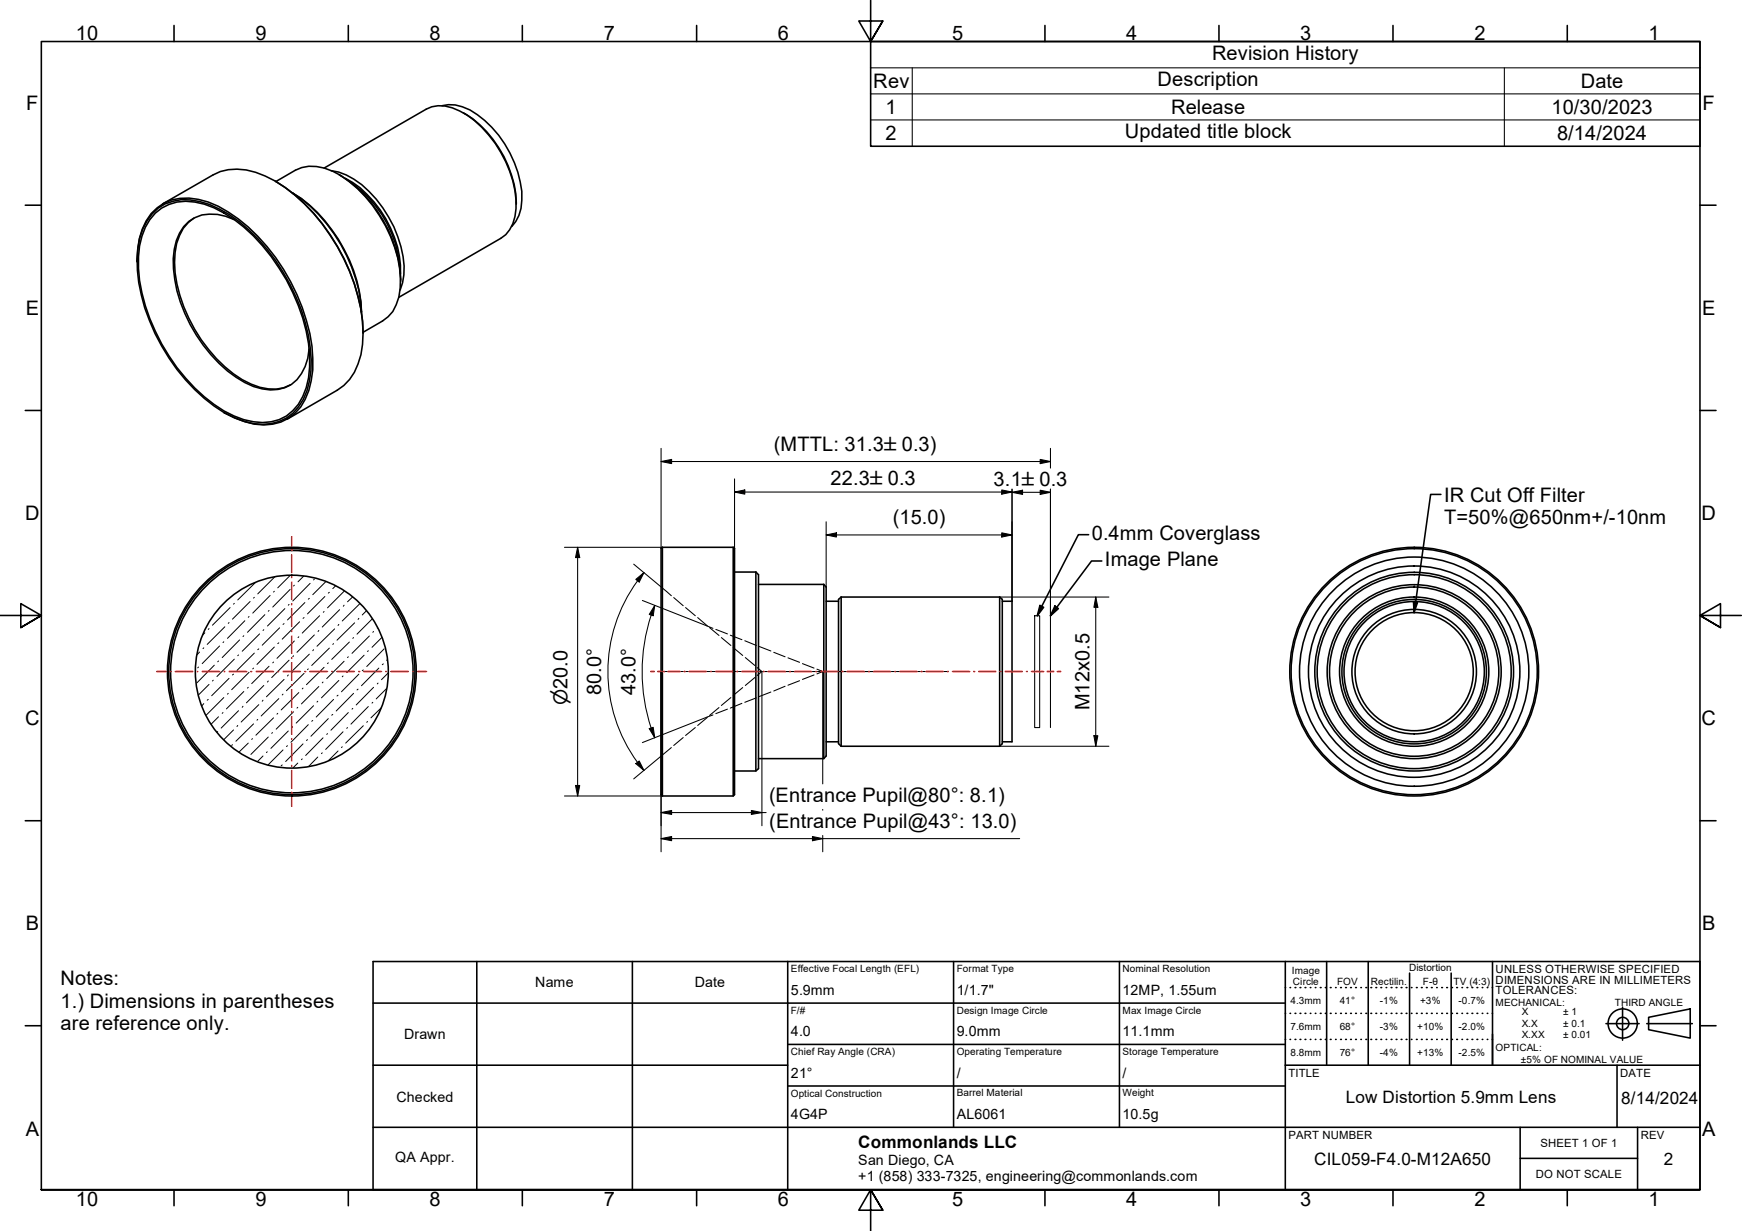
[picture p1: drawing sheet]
<svg xmlns="http://www.w3.org/2000/svg" width="420mm" height="297mm" viewBox="0 0 420 297" stroke-linecap="round" stroke-linejoin="round" font-family="sans-serif">
<!-- layer: Visible (ISO) -->
<g fill="none" stroke="#000" stroke-width=".38">
<path d="M106.6 25.5a9.6 9.6 0 0 1 8.5 2.2 27 27 0 0 1 10.8 18.5 10.8 10.8 0 0 1-2.5 8.5M111.8 27.2a27 27 0 0 1 12.7 22.1M36.7 51.6a11.2 11.2 0 0 1 11.4-3 29.3 29.3 0 0 1 14.1 9 47.6 47.6 0 0 1 12.9 29.1 16.6 16.6 0 0 1-4.4 13 11.8 11.8 0 0 1-11.9 1.9 32.5 32.5 0 0 1-14-9.9 47.2 47.2 0 0 1-11.7-26.4 20.4 20.4 0 0 1 2.4-12zM37.5 51.4a11.5 11.5 0 0 1 11.8-2.1 36 36 0 0 1 18 15.4 41.8 41.8 0 0 1 7.4 23.9 14.4 14.4 0 0 1-5.6 11.8 13.3 13.3 0 0 1-12.6 0 40.5 40.5 0 0 1-17.5-17.4 38.7 38.7 0 0 1-5.3-23.6 14.3 14.3 0 0 1 3.8-8zM39.2 49.2l12.2-7a13.7 13.7 0 0 1 12.5 .3 40.8 40.8 0 0 1 17.4 17 43.8 43.8 0 0 1 6.3 20.9 16.4 16.4 0 0 1-4.7 12.6l-1.6 1.2-12 6.9M46.7 52.6a12.1 12.1 0 0 0-4.6 10.7 36.4 36.4 0 0 0 16.3 28.3 13.5 13.5 0 0 0 10 2l1.6-.7M56.5 53a10.4 10.4 0 0 0-10.9 .4 13.1 13.1 0 0 0-3.8 11.5 36.5 36.5 0 0 0 15.2 26.1 13.2 13.2 0 0 0 11.8 2.5 9.1 9.1 0 0 0 5.4-7l.3-2.2M66.4 43.7l.1 .1M66.5 43.8l4.7-2.7a9.5 9.5 0 0 1 9.1 .2 31.2 31.2 0 0 1 13.9 15.7 24.7 24.7 0 0 1 2 14.7 8.4 8.4 0 0 1-3.9 5.8l-4.7 2.7M66.5 43.8a45 45 0 0 1 17.8 21.6 41.4 41.4 0 0 1 3.3 14.8M70.5 46.6a37.1 37.1 0 0 1 15.3 20.7l.8 2.7 .6 5.3M70.5 46.5a36.5 36.5 0 0 1 16.7 28.9"/>
<path d="M78.2 40.6l24.6-14.3a8.1 8.1 0 0 1 8.1 .5 25.7 25.7 0 0 1 11.1 12.2 22.1 22.1 0 0 1 2.2 13.2 7.7 7.7 0 0 1-3.4 5.3l-24.6 14.2M79.9 41.2a17.6 17.6 0 0 1 10.8 6.9 27.4 27.4 0 0 1 6.7 18.2l-.3 1.9-.6 1.8M81.8 42.1a31.6 31.6 0 0 1 14.3 20.7l.4 2.3 .1 2.8M83.3 43a25.7 25.7 0 0 1 10.9 12 23.3 23.3 0 0 1 2.4 11.1M85.5 44.7a27 27 0 0 1 10.8 18.7M33 63.2a18.4 18.4 0 0 1 3.4-11.7 11.1 11.1 0 0 1 11.5-3.4 29.8 29.8 0 0 1 14.3 8.9 49.1 49.1 0 0 1 13 26.6 21.3 21.3 0 0 1-2.7 14.6 11 11 0 0 1-11.1 4.1 24.4 24.4 0 0 1-7.4-2.7M87.6 80.2v.2M159.8 132.1l-.4 .2v59.5l.4 .3M159.8 132.1v60M159.8 132.1h17M176.8 132.1l.4 .2v59.5l-.4 .3h-17M176.8 132.1v60"/>
<path d="M177.2 138h5.1M182.3 138l.6 .7v46.8l-.6 .5h-5.1M182.3 138v48M182.9 141h15.8M198.7 141l.6 .7v40.7l-.6 .7h-15.8M198.7 141v42.1M199.3 145.1h2.9M202.9 144.1l-.7 .5v34.8l.7 .7M202.9 144.1v36M202.9 144.1h38.2M241.1 144.1l.6 .5v34.8l-.6 .7h-38.2M241.1 144.1v36"/>
<path d="M241.7 145.1h2.4v33.9h-2.4M199.3 179h2.9"/>
<circle cx="70.4" cy="162.1" r="29.2"/>
<circle cx="70.4" cy="162.1" r="23.3"/>
<circle cx="70.4" cy="162.1" r="29.7"/>
<circle cx="70.4" cy="162.1" r="30"/>
<circle cx="341.1" cy="162.1" r="30"/>
<circle cx="341.1" cy="162.1" r="29.7"/>
<circle cx="341.1" cy="162.1" r="25.5"/>
<circle cx="341.1" cy="162.1" r="24"/>
<circle cx="341.1" cy="162.1" r="23.4"/>
<circle cx="341.1" cy="162.1" r="21"/>
<circle cx="341.1" cy="162.1" r="18"/>
<circle cx="341.1" cy="162.1" r="17.4"/>
<circle cx="341.1" cy="162.1" r="16.9"/>
<circle cx="341.1" cy="162.1" r="20.4"/>
<circle cx="341.1" cy="162.1" r="14.3"/>
<circle cx="341.1" cy="162.1" r="27.7"/>
<circle cx="341.1" cy="162.1" r="15"/>
</g>
<!-- layer: Hatch (ISO) -->
<g fill="none" stroke="#000" stroke-width=".24">
<path d="M66.3 139.2l-4.1 4.1M70 138.9l-3 2.9M73.2 139.1l-1.3 1.3M75.8 139.7l-.2 .2M48.1 157.3l-.5 .7M49.1 156.3l-.1 .2M49.4 152.7l-.5 .5M50.4 151.7l-.2 .2M52.7 159.5l-.2 .2M53 155.9l-4.2 4.2M54 154.9l-.2 .2M54.2 151.2l-4.2 4.3"/>
<path d="M55.2 150.2l-.1 .2M55.5 146.6l-4.3 4.3M56.5 159.1l-4.2 4.1M56.5 145.6l-.2 .2M57.5 158l-.2 .2M57.8 154.4l-4.2 4.3M58.8 153.4l-.2 .2M59.1 149.8l-4.2 4.2M60.1 148.8l-.2 .2M60.3 145.1l-4.2 4.3M61.3 157.6l-4.2 4.2M61.3 144.1l-.1 .2"/>
<path d="M61.5 140.6l-4.2 4.2M62.4 156.6l-.2 .2M62.6 153l-4.2 4.1M63.6 151.9l-.2 .2M63.9 148.3l-4.2 4.3M64.9 147.3l-.2 .2M65.2 143.7l-4.2 4.2M66 159.8l-.2 .1M66.2 156.1l-4.2 4.2M66.2 142.7l-.2 .2M67.2 155.1l-.2 .2M67.4 151.5l-4.2 4.2"/>
<path d="M68.5 150.5l-.2 .2M68.7 146.9l-4.2 4.2M69.7 159.3l-4.2 4.2M69.7 145.8l-.2 .2M70 142.2l-4.2 4.3M70.8 158.2l-.2 .3M71 154.7l-4.2 4.2M71 141.2l-.2 .2M72.1 153.7l-.2 .1M72.3 150l-4.2 4.2M73.3 149l-.2 .2M73.5 145.4l-4.2 4.2"/>
<path d="M74.6 157.8l-4.2 4.2M74.6 144.4l-.2 .2M74.8 140.8l-4.2 4.2M75.6 156.8l-.2 .2M75.8 153.2l-4.2 4.2M76.9 152.1l-.2 .3M77.1 148.6l-4.2 4.2M78.2 147.6l-.2 .2M78.4 143.9l-4.2 4.2M78.6 140.3l-3.2 3.2M79.2 159.9l-.2 .2M79.4 156.4l-4.2 4.2"/>
<path d="M79.4 142.9l-.2 .2M80.5 155.3l-.2 .2M80.7 151.8l-4.2 4.1M81 141.3l-.7 .7M81.7 150.7l-.2 .2M81.9 147.1l-4.2 4.2M83 159.6l-4.2 4.2M83 146l-.2 .3M83.1 142.6l-4.1 4.1M84 158.5l-.2 .2M84.3 154.9l-4.3 4.2M85 144.1l-1.2 1.1"/>
<path d="M85.3 153.8l-.2 .2M85.5 150.3l-4.2 4.2M86.6 149.2l-.2 .3M86.8 145.7l-4.3 4.1M87.8 158.1l-4.2 4.2M88.4 147.4l-1 1M88.8 157l-.2 .2M89.1 153.5l-4.2 4.2M89.8 149.3l-3.7 3.7M90.1 152.4l-.2 .2M91.1 151.5l-.1 .1M92.1 153.8l-2.4 2.4"/>
<path d="M92.6 156.6l-4.1 4.2M93.4 159.2l-.1 .2M47.9 161l-.2 .1M49.1 169.8l-.4 .5M50.2 168.8l-.2 .2M50.4 165.1l-2.5 2.6M51.4 164.1l-.2 .2M51.7 160.5l-4.2 4.3M52.5 176.5l-.2 .2M52.7 173l-1.8 1.7M53.8 171.9l-.2 .2M54 168.3l-4.2 4.2"/>
<path d="M55.1 167.3l-.2 .2M55.2 163.7l-4.1 4.2M56.1 179.7l-.2 .2M56.3 176.1l-2.3 2.4M56.3 162.7l-.2 .2M57.3 175.1l-.2 .2M57.5 171.5l-4.2 4.2M58.6 170.4l-.2 .3M58.8 166.9l-4.2 4.2M59.9 179.3l-2.2 2.2M59.9 165.8l-.2 .2M60.1 162.2l-4.2 4.2"/>
<path d="M60.9 178.2l-.2 .2M61.2 174.7l-4.3 4.2M61.2 161.2l-.2 .2M62.2 173.6l-.2 .2M62.4 170l-4.2 4.2M63.4 169l-.2 .2M63.6 165.4l-4.2 4.2M64.7 177.8l-4.2 4.2M64.7 164.3l-.2 .3M64.9 160.8l-4.2 4.2M65.7 176.8l-.2 .2M66 173.2l-4.3 4.2"/>
<path d="M67 172.1l-.2 .2M67.2 168.6l-4.2 4.2M68.3 167.5l-.2 .2M68.5 163.9l-4.2 4.2M69.3 179.9l-.2 .2M69.5 176.4l-4.2 4.2M69.5 162.9l-.2 .2M70.5 175.3l-.1 .2M70.8 171.8l-4.2 4.1M71.8 170.7l-.2 .2M72.1 167.1l-4.3 4.2M73.1 179.5l-4.2 4.3"/>
<path d="M73.1 166l-.2 .2M73.3 162.5l-4.2 4.2M74.2 178.5l-.3 .2M74.4 174.9l-4.2 4.2M74.4 161.4l-.2 .2M75.4 173.8l-.2 .2M75.6 170.3l-4.2 4.2M76.6 169.2l-.1 .2M76.9 165.7l-4.2 4.1M77.9 178l-4.2 4.3M77.9 164.6l-.2 .2M78.2 161l-4.3 4.2"/>
<path d="M79 177l-.2 .2M79.2 173.4l-4.2 4.3M80.3 172.4l-.3 .2M80.5 168.8l-4.2 4.2M81.5 167.8l-.2 .1M81.7 164.2l-4.2 4.2M82.7 176.6l-4.2 4.2M82.7 163.1l-.2 .2M83.8 175.6l-.2 .2M84 171.9l-4.2 4.3M85.1 170.9l-.2 .2M85.3 167.3l-4.2 4.3"/>
<path d="M86.4 166.3l-.3 .2M86.6 162.7l-4.2 4.2M87.6 175.1l-4.2 4.2M87.6 161.7l-.2 .1M88.6 174.1l-.1 .2M88.8 170.5l-4.2 4.2M89.9 169.5l-.2 .2M90.1 165.8l-4.2 4.3M91.2 164.8l-.2 .2M91.4 161.2l-4.2 4.3M91.9 170.9l-2.4 2.3M92.5 160.2l-.3 .2"/>
<path d="M93.2 166.2l-2.5 2.4M93.6 162.4l-1.6 1.6M63.4 182.4l-1.3 1.4M64.5 181.4l-.2 .2M68.1 184.6l-.3 .2M68.3 181l-3.6 3.5M71.8 184.1l-1.1 1.1M72.9 183.1l-.2 .2M76.6 182.7l-2.1 2.2M77.7 181.7l-.2 .1M81.5 181.2l-2.3 2.3M82.5 180.2l-.1 .2"/>
</g>
<!-- layer: Border (ISO) -->
<g fill="none" stroke="#000" stroke-width=".38">
<path d="M42 6.1v3.9M84 6.1v3.9M126 6.1v3.9M168 6.1v3.9M210 0v10l-2.9-4.9h5.8l-2.9 4.9 2.9-4.9M252 6.1v3.9M294 6.1v3.9M336 6.1v3.9M378 6.1v3.9M6.1 49.5h3.9M410 49.5h3.9M6.1 99h3.9"/>
<path d="M410 99h3.9M0 148.5h10l-5-2.8v5.7l5-2.9-5 2.9M420 148.5h-10l5-2.8v5.7l-5-2.9 5 2.9M6.1 198h3.9M410 198h3.9M6.1 247.5h3.9M410 247.5h3.9M10 287.1v-277.1h400v277.1h-400h400M42 287.1v3.8M84 287.1v3.8M126 287.1v3.8M168 287.1v3.8"/>
<path d="M212.9 292l-2.9-4.9 2.9 4.9h-5.8l2.9-4.9v9.9M252 287.1v3.8M294 287.1v3.8M336 287.1v3.8M378 287.1v3.8"/>
</g>
<!-- layer: Sketch Geometry (ISO) -->
<g fill="none" stroke="#000" stroke-width=".25">
<path d="M160.8 142.7l1.1 1M162.5 144.2l2.3 2M165.4 146.6l2.3 2M168.3 149l2.3 2M170.6 151.1l1.4 .5M171.1 151.4l2.3 1.9M172.7 151.9l2.8 1.1M174 153.8l2.3 2M176.1 153.3l2.8 1.1M176.8 156.3l2.3 1.9M179.6 154.6l2.8 1.2M179.8 158.7l2.3 1.9"/>
<path d="M183.1 156l2.8 1.1M186.6 157.4l2.8 1.1M190.1 158.7l2.7 1.1M249.6 148.6h1.2v27h-1.2zM253.4 148.6v27M164.8 178l-2.3 1.9M167.7 175.6l-2.3 1.9M170.6 173.2l-2.3 1.9M172 172.5l-1.4 .5M173.4 170.7l-2.3 1.9M175.5 171.1l-2.8 1.1M176.3 168.3l-2.3 1.9"/>
<path d="M178.9 169.7l-2.8 1.2M179.1 165.9l-2.3 1.9M182.1 163.5l-2.3 1.9M182.4 168.4l-2.8 1.1M182.6 161.1l1.2 .9-1.2 1M185.9 167l-2.8 1.1M189.4 165.6l-2.8 1.1M192.8 164.3l-2.7 1M193.5 160.1l2.8 1.1M196.3 162.9l-2.8 1M197 161.5l1.4 .5-1.4 .6M161.9 180.4l-1.1 .9"/>
</g>
<!-- layer: 0 -->
<path d="M159.4 162h69.1M190 287.1h100" fill="none" stroke="#000" stroke-width=".24"/>
<!-- layer: Title (ISO) -->
<g fill="none" stroke="#000" stroke-width=".38">
<path d="M115 232v55.1M152.5 232v55.1M190 232h-100v55.1h62.5M190 232h220v55.1h-220M190 232v55.1M230 232v40M270 232v40M310 238.3h.1M310 232v55.1M311.1 238.3h.2M312.4 238.3h.1M313.6 238.3h.2"/>
<path d="M314.8 238.3h.2M316 238.3h.2M317.2 238.3h.2M318.5 238.3h.1M319.7 238.3h.1M320 232v25M320.9 238.3h.2M322.1 238.3h.2M323.3 238.3h.2M324.5 238.3h.2M325.8 238.3h.1M327 238.3h.2"/>
<path d="M328.2 238.3h.2M329.4 238.3h.2M330 232v25M330.6 238.3h.2M331.9 238.3h.1M333.1 238.3h.1M334.3 238.3h.2M335.5 238.3h.2M336.7 238.3h.2M337.9 238.3h.2M339.2 238.3h.1M340 234.8v22.2"/>
<path d="M340.4 238.3h.2M341.6 238.3h.2M342.8 238.3h.2M344 238.3h.2M345.2 238.3h.2M346.5 238.3h.1M347.7 238.3h.2M348.9 238.3h.2M350 234.8v22.2M350.1 238.3h.2M351.3 238.3h.2M352.6 238.3h.1"/>
<path d="M353.8 238.3h.2M355 238.3h.2M356.2 238.3h.2M357.5 238.3h.1M358.7 238.3h.1M359.9 238.3h.1M360 232v25M90 257h100M90 242h220M190 252h120M310 244.5h.1M310 250.8h.1"/>
<path d="M310 257h100M311.1 244.5h.2M311.1 250.8h.2M312.4 244.5h.1M312.4 250.8h.1M313.6 244.5h.2M313.6 250.8h.2M314.8 244.5h.2M314.8 250.8h.2M316 244.5h.2M316 250.8h.2M317.2 244.5h.2"/>
<path d="M317.2 250.8h.2M318.5 244.5h.1M318.5 250.8h.1M319.7 244.5h.1M319.7 250.8h.1M320.9 244.5h.2M320.9 250.8h.2M322.1 244.5h.2M322.1 250.8h.2M323.3 244.5h.2M323.3 250.8h.2M324.5 244.5h.2"/>
<path d="M324.5 250.8h.2M325.8 244.5h.1M325.8 250.8h.1M327 244.5h.2M327 250.8h.2M328.2 244.5h.2M328.2 250.8h.2M329.4 244.5h.2M329.4 250.8h.2M330.6 244.5h.2M330.6 250.8h.2M331.9 244.5h.1"/>
<path d="M331.9 250.8h.1M333.1 244.5h.1M333.1 250.8h.1M334.3 244.5h.2M334.3 250.8h.2M335.5 244.5h.2M335.5 250.8h.2M336.7 244.5h.2M336.7 250.8h.2M337.9 244.5h.2M337.9 250.8h.2M339.2 244.5h.1"/>
<path d="M339.2 250.8h.1M340.4 244.5h.2M340.4 250.8h.2M341.6 244.5h.2M341.6 250.8h.2M342.8 244.5h.2M342.8 250.8h.2M344 244.5h.2M344 250.8h.2M345.2 244.5h.2M345.2 250.8h.2M346.5 244.5h.1"/>
<path d="M346.5 250.8h.1M347.7 244.5h.2M347.7 250.8h.2M348.9 244.5h.2M348.9 250.8h.2M350.1 244.5h.2M350.1 250.8h.2M351.3 244.5h.2M351.3 250.8h.2M352.6 244.5h.1M352.6 250.8h.1M353.8 244.5h.2"/>
<path d="M353.8 250.8h.2M355 244.5h.2M355 250.8h.2M356.2 244.5h.2M356.2 250.8h.2M357.5 244.5h.1M357.5 250.8h.1M358.7 244.5h.1M358.7 250.8h.1M359.9 244.5h.1M359.9 250.8h.1M387.3 247h8.1"/>
<path d="M390 257v15M391.4 243v8M397.2 247h11M397.6 245.5l10.1-2.1v7.1l-10.1-2zM90 272h320M190 262.1h120M366.6 279.5h28.4M366.6 272v15.1M395 272v15.1M152.5 287.1h37.5"/>
<circle cx="391.4" cy="247" r="3.5"/>
<circle cx="391.4" cy="247" r="1.49"/>
</g>
<!-- layer: Symbol (ISO) -->
<path d="M210 10h200v25.3h-200zM347.5 119.3h-2.4l-4 28.5M262.6 129h-2.5l-9.9 19.6M265.7 135.4h-2.4l-9.9 13.2M250.8 146.1l.9 .4-1.5 2.1zM254.4 146.2l.9 .7-1.9 1.7zM340.9 145.3l1 .1-.8 2.4z" fill="none" stroke="#000" stroke-width=".38"/>
<path d="M210 16.4h200M220 16.4v18.9M362.8 16.4v18.9M210 22.7h200M210 28.9h200" fill="none" stroke="#000" stroke-width=".25"/>
<!-- layer: Centerline (ISO) -->
<g fill="none" stroke="#f00" stroke-width=".38">
<path d="M157 162h.8M158.6 162h1.7M161.1 162h2.9M165 162h.2M166.2 162h4.2M171.4 162h.2M172.6 162h4.1M177.7 162h.2M178.9 162h4.2M184.1 162h.2M185.3 162h4.1M190.4 162h.2"/>
<path d="M191.6 162h4.2M196.8 162h.2M198 162h4.1M203.1 162h.2M204.3 162h4.2M209.5 162h.2M210.7 162h4.1M215.8 162h.2M217 162h4.2M222.2 162h.2M223.4 162h4.1M228.5 162h.2"/>
<path d="M229.7 162h4.2M234.9 162h.2M236.1 162h4.1M241.2 162h.2M242.4 162h4.2M247.6 162h.2M248.8 162h2.9M252.5 162h1.7M255 162h.8"/>
</g>
<!-- layer: Dimension (ISO) -->
<g fill="none" stroke="#000" stroke-width=".25">
<path d="M159.4 111.4l2.6-.5v1zM159.4 111.4h94M159.4 108.2v24.1M177.2 118.7l2.4-.5v1zM177.2 118.7h66.9M177.2 115.6v16.7M241.6 118.2l2.5 .5-2.5 .5zM244.1 118.8l2.5-.5v1zM244.1 118.8h9.3M244.1 118v27.1M250.9 110.9l2.5 .5-2.5 .5zM250.9 118.3l2.5 .5-2.5 .5z"/>
<path d="M253.4 108.2v4.8M253.4 118v30.6M136.1 132.1h23.7M139.3 132.1l.5 2.4h-1zM139.3 132.1v60M152.8 136.1l8 6.6M153.4 139.8l1.9-1.6-1.1 2.2zM155.3 138.2l-1.6 1.9M199.3 129.1l2.4-.5v1zM199.3 129.1h44.8M199.3 125.9v15.8M241.6 128.6l2.5 .5-2.5 .5z"/>
<path d="M153.8 140.2a37.1 37.1 0 0 0 1.5 45.7M154.9 144.9l15.7 6.2M157.1 148.4a43.6 43.6 0 0 0 0 27.3M157.9 146.1l-.4 2.5-.9-.3zM157.9 146.1l-.9 2.3M241.1 144.1h26.4M264.3 144.1l.5 2.4h-1zM264.3 144.1v36M156.6 175.8l.9-.3 .4 2.5zM157 175.7l.9 2.3M159.4 162.2v43.3M170.6 173l-15.7 6.2"/>
<path d="M183.8 162.2v37M198.4 162.2v27M263.8 177.5h1l-.5 2.6zM136.1 192.1h23.7M138.8 189.5h1l-.5 2.6zM153.4 184.3l.8-.7 1.1 2.3zM159.4 196.1l2.6-.5v.9zM159.4 196.1h25.4M160.8 181.3l-8 6.6M181.2 195.6l2.6 .5-2.6 .4zM198.4 195.3v.2M241.1 180.1h26.4"/>
<path d="M159.4 202.4l2.6-.5v1zM159.4 202.4h86.5M196 201.9l2.4 .5-2.4 .5zM198.4 201.6v3.9"/>
</g>
<g fill="#000">
<path d="M159.4 111.4l2.6-.5v1zM177.2 118.7l2.4-.5v1zM241.6 118.2l2.5 .5-2.5 .5zM244.1 118.8l2.5-.5v1zM250.9 110.9l2.5 .5-2.5 .5zM250.9 118.3l2.5 .5-2.5 .5zM139.3 132.1l.5 2.4h-1zM199.3 129.1l2.4-.5v1zM241.6 128.6l2.5 .5-2.5 .5zM153.4 139.8l1.9-1.6-1.1 2.2zM157.9 146.1l-.4 2.5-.9-.3zM264.3 144.1l.5 2.4h-1z"/>
<path d="M156.6 175.8l.9-.3 .4 2.5zM263.8 177.5h1l-.5 2.6zM138.8 189.5h1l-.5 2.6zM153.4 184.3l.8-.7 1.1 2.3zM159.4 196.1l2.6-.5v.9zM181.2 195.6l2.6 .5-2.6 .4zM159.4 202.4l2.6-.5v1zM196 201.9l2.4 .5-2.4 .5z"/>
</g>
<!-- layer: Symbol (ISO) -->
<path d="M250.8 146.1l.9 .4-1.5 2.1zM254.4 146.2l.9 .7-1.9 1.7zM340.9 145.3l1 .1-.8 2.4z" fill="#000"/>
<!-- layer: Center Mark (ISO) -->
<g fill="none" stroke="#f00" stroke-width=".38">
<path d="M70.4 129.5v2.2M70.4 132.7v.2M70.4 133.9v4.3M70.4 139.2v.2M70.4 140.4v4.2M70.4 145.7v.2M70.4 146.9v4.3M70.4 152.2v.2M70.4 153.5v4.2M70.4 158.7v.2M70.4 159.9v4.2M37.8 162h2.2"/>
<path d="M41 162h.2M42.3 162h4.2M47.6 162h.1M48.8 162h4.2M54 162h.2M55.2 162h4.3M60.5 162h.2M61.8 162h4.2M67.1 162h.1M68.3 162h4.2M70.4 165.2v.2M70.4 166.4v4.3"/>
<path d="M70.4 171.7v.2M70.4 173v4.2M70.4 178.2v.2M70.4 179.4v4.2M73.5 162h.2M74.7 162h4.3M80 162h.2M81.3 162h4.2M86.6 162h.1M87.8 162h4.2M93 162h.2M94.3 162h4.2"/>
<path d="M99.6 162h.1M100.8 162h2.1M70.4 184.7v.2M70.4 185.9v4.3M70.4 191.2v.2M70.4 192.5v2"/>
</g>
<g font-size="4.8">
<text x="18.3" y="9.6">10</text>
<text x="61.7" y="9.6">9</text>
<text x="103.6" y="9.6">8</text>
<text x="145.7" y="9.6">7</text>
<text x="187.6" y="9.6">6</text>
<text x="229.6" y="9.6">5</text>
<text x="271.7" y="9.6">4</text>
<text x="313.6" y="9.6">3</text>
<text x="355.7" y="9.6">2</text>
<text x="397.6" y="9.6">1</text>
<text x="292.4" y="14.4">Revision History</text>
<text x="210.6" y="21.2">Rev</text>
<text x="279.2" y="20.8">Description</text>
<text x="381.3" y="21.2">Date</text>
<text x="6.3" y="26.5">F</text>
<text x="213.6" y="27.5">1</text>
<text x="282.4" y="27.5">Release</text>
<text x="374.2" y="27.5">10/30/2023</text>
<text x="410.7" y="26.5">F</text>
<text x="213.6" y="33.9">2</text>
<text x="271.3" y="33.4">Updated title block</text>
<text x="375.5" y="33.9">8/14/2024</text>
<text x="6.2" y="76.1">E</text>
<text x="410.5" y="76.1">E</text>
<text x="186.6" y="108.8">(MTTL: 31.3±0.3)</text>
<text x="200.3" y="117.1">22.3±0.3</text>
<text x="239.6" y="117.2">3.1±0.3</text>
<text x="6.1" y="125.5">D</text>
<text x="348.3" y="121">IR Cut Off Filter</text>
<text x="410.4" y="125.5">D</text>
<text x="215.3" y="126.5">(15.0)</text>
<text x="263.3" y="130.3">0.4mm Coverglass</text>
<text x="348.3" y="126.5">T=50%@650nm+/-10nm</text>
<text x="266.5" y="136.6">Image Plane</text>
<text x="145" y="167.8" transform="rotate(-90 145 167.8)">80.0°</text>
<text x="153.3" y="167.8" transform="rotate(-90 153.3 167.8)">43.0°</text>
<text x="262.8" y="171.4" transform="rotate(-90 262.8 171.4)">M12x0.5</text>
<text x="6.1" y="175.1">C</text>
<text x="410.4" y="175.1">C</text>
<text x="185.5" y="193.5">(Entrance Pupil@80°: 8.1)</text>
<text x="185.5" y="199.8">(Entrance Pupil@43°: 13.0)</text>
<text x="6.2" y="224.5">B</text>
<text x="410.5" y="224.5">B</text>
<text x="14.6" y="237.6">Notes:</text>
<text x="14.6" y="243.1">1.) Dimensions in parentheses</text>
<text x="14.6" y="248.7">are reference only.</text>
<text x="6.2" y="274.1">A</text>
<text x="410.5" y="274.1">A</text>
<text x="18.3" y="290.9">10</text>
<text x="61.7" y="290.9">9</text>
<text x="103.6" y="290.9">8</text>
<text x="145.7" y="290.9">7</text>
<text x="187.6" y="290.9">6</text>
<text x="229.6" y="290.9">5</text>
<text x="271.7" y="290.9">4</text>
<text x="313.6" y="290.9">3</text>
<text x="355.7" y="290.9">2</text>
<text x="397.6" y="290.9">1</text>
</g>
<text font-size="4.6" x="136.9" y="170.2" transform="rotate(-90 136.9 170.2)">⌀20.0</text>
<g font-size="4.1">
<text x="324.6" y="266.1">Low Distortion 5.9mm Lens</text>
<text x="391" y="266.4">8/14/2024</text>
<text x="207" y="277.1">Commonlands LLC</text>
<text x="317" y="281">CIL059-F4.0-M12A650</text>
<text x="401.3" y="281">2</text>
</g>
<g font-size="3.4">
<text x="129.1" y="238.2">Name</text>
<text x="167.6" y="238.2">Date</text>
<text x="190.8" y="240">5.9mm</text>
<text x="230.8" y="240">1/1.7&quot;</text>
<text x="270.8" y="240">12MP, 1.55um</text>
<text x="97.5" y="250.7">Drawn</text>
<text x="190.8" y="250">4.0</text>
<text x="230.8" y="250">9.0mm</text>
<text x="270.8" y="250">11.1mm</text>
<text x="190.8" y="260">21°</text>
<text x="230.8" y="260">/</text>
<text x="270.8" y="260">/</text>
<text x="95.6" y="265.8">Checked</text>
<text x="190.8" y="270.1">4G4P</text>
<text x="230.8" y="270.1">AL6061</text>
<text x="270.8" y="270.1">10.5g</text>
<text x="95.3" y="280.5">QA Appr.</text>
<text x="207" y="281.1">San Diego, CA</text>
<text x="207" y="285">+1 (858) 333-7325, engineering@commonlands.com</text>
</g>
<g font-size="2.7">
<text x="360.7" y="234.8">UNLESS OTHERWISE SPECIFIED</text>
<text x="360.7" y="237.3">DIMENSIONS ARE IN MILLIMETERS</text>
<text x="360.7" y="239.8">TOLERANCES:</text>
<text x="310.8" y="259.8">TITLE</text>
<text x="390.8" y="259.8">DATE</text>
<text x="310.8" y="274.8">PART NUMBER</text>
<text x="395.7" y="274.8">REV</text>
<text x="371.5" y="276.8">SHEET 1 OF 1</text>
<text x="370.5" y="284.3">DO NOT SCALE</text>
</g>
<g font-size="2.4">
<text x="190.8" y="234.6">Effective Focal Length (EFL)</text>
<text x="230.8" y="234.6">Format Type</text>
<text x="270.8" y="234.6">Nominal Resolution</text>
<text x="311.6" y="235">Image</text>
<text x="311.8" y="237.8">Circle</text>
<text x="322.5" y="237.7">FOV</text>
<text x="330.6" y="237.7">Rectilin.</text>
<text x="339.9" y="234.3">Distortion</text>
<text x="343.2" y="237.7">F-θ</text>
<text x="350.6" y="237.7">TV (4:3)</text>
<text x="190.8" y="244.6">F/#</text>
<text x="230.8" y="244.6">Design Image Circle</text>
<text x="270.8" y="244.6">Max Image Circle</text>
<text x="311.3" y="242.3">4.3mm</text>
<text x="323.2" y="242.3">41°</text>
<text x="332.8" y="242.3">-1%</text>
<text x="342.5" y="242.3">+3%</text>
<text x="351.8" y="242.3">-0.7%</text>
<text x="360.7" y="242.7">MECHANICAL:</text>
<text x="367" y="245">X</text>
<text x="377" y="245">± 1</text>
<text x="389.5" y="242.7">THIRD ANGLE</text>
<text x="311.3" y="248.5">7.6mm</text>
<text x="323.2" y="248.5">68°</text>
<text x="332.8" y="248.5">-3%</text>
<text x="341.8" y="248.5">+10%</text>
<text x="351.8" y="248.5">-2.0%</text>
<text x="367" y="247.8">X.X</text>
<text x="367" y="250.6">X.XX</text>
<text x="377" y="247.8">± 0.1</text>
<text x="377" y="250.6">± 0.01</text>
<text x="190.8" y="254.6">Chief Ray Angle (CRA)</text>
<text x="230.8" y="254.6">Operating Temperature</text>
<text x="270.8" y="254.6">Storage Temperature</text>
<text x="311.3" y="254.7">8.8mm</text>
<text x="323.2" y="254.8">76°</text>
<text x="332.8" y="254.7">-4%</text>
<text x="341.8" y="254.7">+13%</text>
<text x="351.8" y="254.7">-2.5%</text>
<text x="360.7" y="253.7">OPTICAL:</text>
<text x="366.8" y="256.5">±5% OF NOMINAL VALUE</text>
<text x="190.8" y="264.6">Optical Construction</text>
<text x="230.8" y="264.5">Barrel Material</text>
<text x="270.8" y="264.5">Weight</text>
</g>
</svg>
